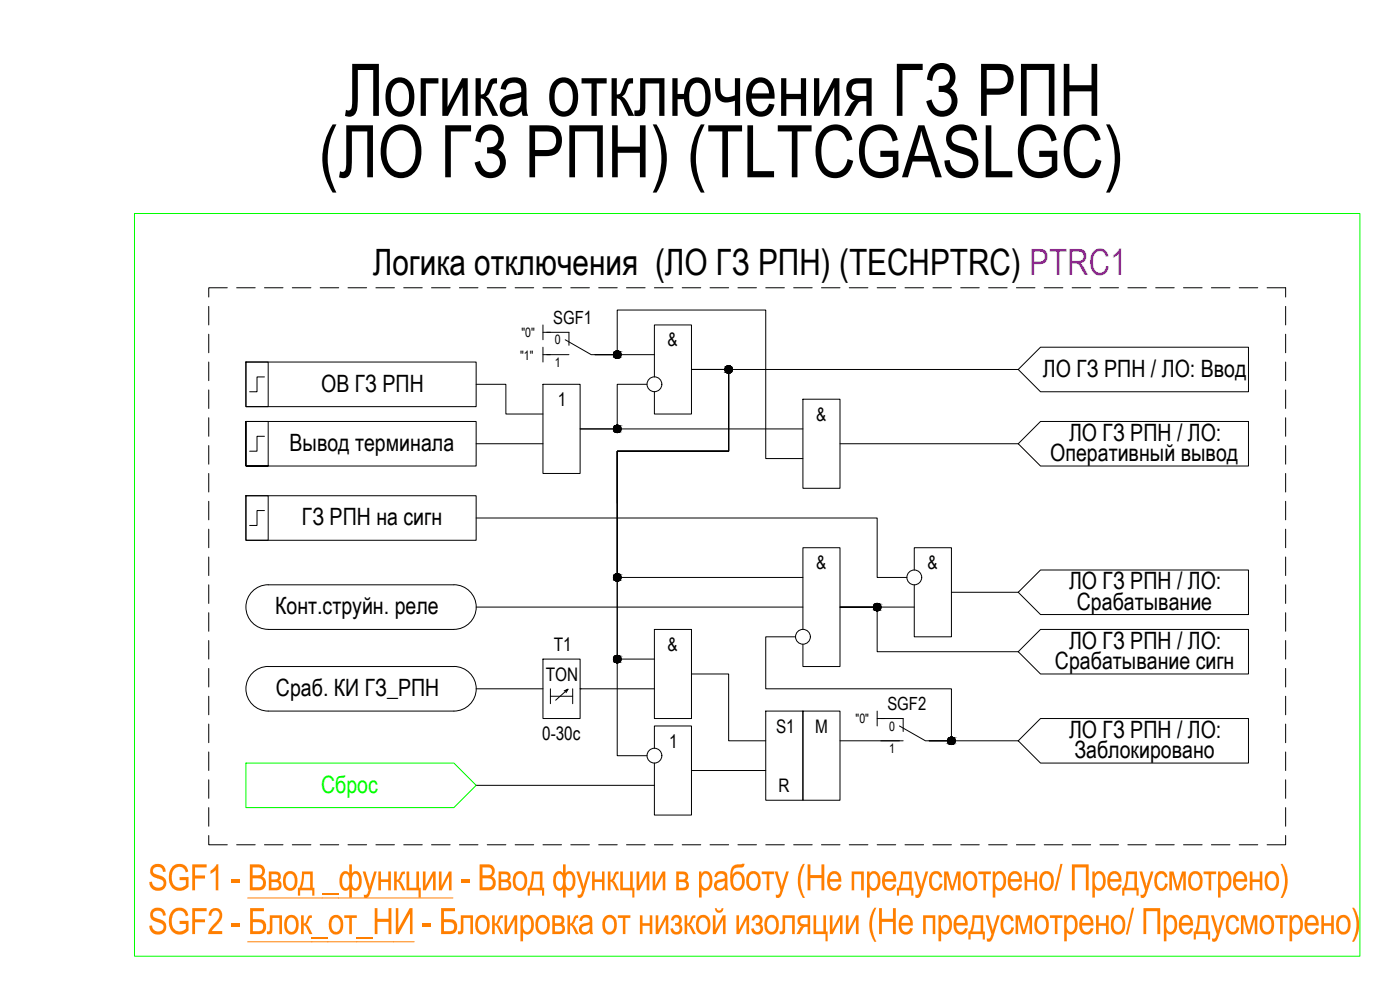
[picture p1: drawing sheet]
<svg xmlns="http://www.w3.org/2000/svg" width="748mm" height="535mm" viewBox="0 0 748 535" stroke-linecap="round" stroke-linejoin="round" font-family="sans-serif">
<!-- layer: 0 -->
<path d="M72 114h654v397h-654z" fill="none" stroke="#0f0" stroke-width=".53"/>
<g fill="none" stroke="#000" stroke-width=".53">
<path d="M121 154h-9v5M126 154h10M141 154h10M156 154h10M171 154h10M186 154h10M201 154h10M216 154h10M231 154h9M245 154h10M260 154h10M275 154h10"/>
<path d="M290 154h10M305 154h10M320 154h10M335 154h10M350 154h9M364 154h10M379 154h10M394 154h10M409 154h10M424 154h10M439 154h10M454 154h10"/>
<path d="M469 154h9M483 154h10M498 154h10M513 154h10M528 154h10M543 154h10M558 154h10M573 154h10M588 154h9M602 154h10M617 154h10M632 154h10"/>
<path d="M647 154h10M662 154h10M677 154h10v5M112 164v10M112 179v9M290 174v7M290 177h4M687 164v10M687 179v9M112 193v10M290 185v8M290 189h4"/>
<path d="M369 197h20v44h-59v163h16M544 197h-175h20v44h-59v28M544 197l12-12h111v24h-111zM687 193v10M112 208v10M687 208v10M112 223v10M112 238v10M687 223v10M687 238v10M112 253v10M687 253v10"/>
<path d="M112 268v10M131 265h12v24h-12zM131 265h123v24h-123zM141 273h-4v8h-4M687 268v10M112 283v10M112 298v9M687 283v10M687 298v9M112 312v10M429 308h-99v-67h59v-44h-20h20v44h-59v111h20M488 304v-11h20v47h-20v-28"/>
<path d="M508 316h36M544 316l12-12h111v24h-111zM687 312v10M112 327v10M254 324h175M350 336h19v48h-19zM429 336v-43h20v63h-20v-12M488 324h-39h20v24h75M687 327v10M112 342v10M112 357v10M290 352h20v32h-20z"/>
<path d="M544 348l12-12h111v24h-111zM687 342v10M687 357v10M112 372v10M254 368h36M294 368v8M294 372h12M301 369l2-1-6 6M303 368l-1 2M306 368v8M310 368h.1M310 368h40"/>
<path d="M409 380h20v47h-20zM429 380h20v47h-20zM469 380v8M687 372v10M112 387v10M350 400v-12h19v47h-19v-27M449 396h31M469 384h4M496 396h48M544 396l12-12h111v24h-111zM687 387v10M112 402v10"/>
<path d="M112 417v9M254 419h96M687 402v10M687 417v9M112 431v10M687 431v10M112 446v5h9M126 451h10M141 451h10M156 451h10M171 451h10M186 451h10"/>
<path d="M201 451h10M216 451h10M231 451h9M245 451h10M260 451h10M275 451h10M290 451h10M305 451h10M320 451h10M335 451h10M350 451h9M364 451h10"/>
<path d="M379 451h10M394 451h10M409 451h10M424 451h10M439 451h10M454 451h10M469 451h9M483 451h10M498 451h10M513 451h10M528 451h10M543 451h10"/>
<path d="M558 451h10M573 451h10M588 451h9M602 451h10M617 451h10M632 451h10M647 451h10M662 451h10M687 446v5h-10"/>
<circle cx="389" cy="197" r="2"/>
<circle cx="330" cy="308" r="2"/>
<circle cx="469" cy="324" r="2"/>
<circle cx="330" cy="352" r="2"/>
<circle cx="429" cy="340" r="4"/>
<circle cx="508" cy="396" r="2"/>
<circle cx="350" cy="404" r="4"/>
</g>
<path d="M292 177h12v7M292 189h12M302 181l14 8h12M471 384h11v7M471 396h11M480 388l14 8h12" fill="none" stroke="#000" stroke-width=".53"/>
<!-- layer: 0 -->
<g fill="#000" stroke="#000" stroke-width=".53">
<path d="M389 199h1zM329 310h1zM329 306h1zM468 326h1zM468 322h1zM329 354h1zM329 350h1zM508 398h1z"/>
<path d="M389 195h1zM389 195h1z"/>
<path d="M389 195h1zM389 195h1z"/>
<path d="M389 195l1 1zM388 196h2z"/>
<path d="M389 199h1zM389 199h1z"/>
<path d="M388 196h2zM388 196h2z"/>
<path d="M388 199h2zM388 199h2z"/>
<path d="M388 196h2zM388 196h2z"/>
<path d="M388 199h2zM388 199h2z"/>
<path d="M388 196h2zM388 196h2z"/>
<path d="M388 199h2zM388 199h2z"/>
<path d="M388 196h3zM388 196h3z"/>
<path d="M388 199h2zM388 199h2z"/>
<path d="M388 196h3zM388 196h3z"/>
<path d="M388 199h3zM388 199h2z"/>
<path d="M388 196h3zM388 196h3z"/>
<path d="M388 199h3zM388 199h3z"/>
<path d="M388 196h3zM388 196h3z"/>
<path d="M388 198h3zM388 198l3 1z"/>
<path d="M387 196l4 1zM387 196l4 1z"/>
<path d="M387 198h4zM387 198h4z"/>
<path d="M387 197h4zM387 197h4z"/>
<path d="M387 198h4zM387 198h4z"/>
<path d="M387 197h4zM387 197h4z"/>
<path d="M387 198h4zM387 198h4z"/>
<path d="M387 197h4zM387 197h4z"/>
<path d="M387 197h4zM387 197h4z"/>
<path d="M387 198h4zM387 198h4z"/>
<path d="M387 198h4zM387 198h4z"/>
<path d="M387 197h4zM387 197l4 1z"/>
<path d="M329 310h1zM329 310h1z"/>
<path d="M329 306h1zM329 306h1z"/>
<path d="M329 306l1 1zM329 307h1z"/>
<path d="M329 307h2zM329 307h2z"/>
<path d="M329 310h1zM329 310h1z"/>
<path d="M329 307h2zM329 307h2z"/>
<path d="M329 310h2zM329 310h1z"/>
<path d="M329 307h2zM329 307h2z"/>
<path d="M329 310h2zM329 310h2z"/>
<path d="M329 307h2zM328 307h3z"/>
<path d="M329 310h2zM329 310h2z"/>
<path d="M328 307h3zM328 307h3z"/>
<path d="M328 310h3zM328 310h3z"/>
<path d="M328 307h3zM328 307h3z"/>
<path d="M328 310h3zM328 310h3z"/>
<path d="M328 307h3zM328 307h3z"/>
<path d="M328 310h3zM328 310h3z"/>
<path d="M328 307l3 1zM328 307l3 1z"/>
<path d="M328 309h3zM328 309l3 1z"/>
<path d="M328 308h4zM328 308h4z"/>
<path d="M328 309h3zM328 309h3z"/>
<path d="M328 308h4zM328 308h4z"/>
<path d="M328 309h4zM328 309h3z"/>
<path d="M328 308h4zM328 308h4z"/>
<path d="M328 309h4zM328 309h4z"/>
<path d="M328 308h4zM328 308h4z"/>
<path d="M328 309h4zM328 309h4z"/>
<path d="M328 308h4zM328 308h4z"/>
<path d="M328 308l4 1zM328 308l4 1z"/>
<path d="M328 309h4zM328 309h4z"/>
<path d="M468 326h1zM468 326h1z"/>
<path d="M468 322h1zM468 322h1z"/>
<path d="M468 322h1zM468 322h1z"/>
<path d="M468 322h1zM468 322h1z"/>
<path d="M468 326h1zM468 326h1z"/>
<path d="M468 322l2 1zM468 323h2z"/>
<path d="M468 326h1zM468 326h1z"/>
<path d="M468 323h2zM467 323h3z"/>
<path d="M468 326h2zM468 326h1z"/>
<path d="M467 323h3zM467 323h3z"/>
<path d="M467 326h3zM467 326h3z"/>
<path d="M467 323h3zM467 323h3z"/>
<path d="M467 326h3zM467 326h3z"/>
<path d="M467 323h3zM467 323h3z"/>
<path d="M467 326h3zM467 326h3z"/>
<path d="M467 323h3zM467 323h3z"/>
<path d="M467 325h3zM467 325l3 1z"/>
<path d="M467 323h3zM467 323h3z"/>
<path d="M467 325h3zM467 325h3z"/>
<path d="M467 323l3 1zM467 323l3 1z"/>
<path d="M467 325h3zM467 325h3z"/>
<path d="M467 324h3zM467 324h3z"/>
<path d="M467 325h3zM467 325h3z"/>
<path d="M467 324h3zM467 324h3z"/>
<path d="M467 325h3zM467 325h3z"/>
<path d="M467 324h3zM467 324h3z"/>
<path d="M467 324h4zM467 324h4z"/>
<path d="M467 324l3 1zM467 324l3 1z"/>
<path d="M467 325h3zM467 325h3z"/>
<path d="M467 324h4zM467 324h3z"/>
<path d="M329 354h1zM329 354h1z"/>
<path d="M329 350h1zM329 350h1z"/>
<path d="M329 350h1zM329 350h1z"/>
<path d="M329 350h2zM329 350h2z"/>
<path d="M329 354h1zM329 354h1z"/>
<path d="M329 350h2zM329 350h2z"/>
<path d="M329 354h2zM329 354h1z"/>
<path d="M329 350h2zM329 350h2z"/>
<path d="M329 354h2zM329 354h2z"/>
<path d="M329 350l2 1zM328 351h3z"/>
<path d="M329 354h2zM329 354h2z"/>
<path d="M328 351h3zM328 351h3z"/>
<path d="M328 354h3zM328 354h3z"/>
<path d="M328 351h3zM328 351h3z"/>
<path d="M328 353h3zM328 353l3 1z"/>
<path d="M328 351h3zM328 351h3z"/>
<path d="M328 353h3zM328 353h3z"/>
<path d="M328 351h3zM328 351h3z"/>
<path d="M328 353h3zM328 353h3z"/>
<path d="M328 351h4zM328 351h4z"/>
<path d="M328 353h3zM328 353h3z"/>
<path d="M328 351h4zM328 351h4z"/>
<path d="M328 353h4zM328 353h3z"/>
<path d="M328 351l4 1zM328 351l4 1z"/>
<path d="M328 353h4zM328 353h4z"/>
<path d="M328 352h4zM328 352h4z"/>
<path d="M328 352h4zM328 352l4 1z"/>
<path d="M328 352h4zM328 352h4z"/>
<path d="M328 352h4zM328 352h4z"/>
<path d="M328 352h4zM328 352h4z"/>
<path d="M508 394h1zM508 394h1z"/>
<path d="M508 394h1zM508 394h1z"/>
<path d="M508 394h1zM507 394h2z"/>
<path d="M508 398h1zM508 398h1z"/>
<path d="M507 394h2zM507 394h2z"/>
<path d="M507 398h2zM507 398h2z"/>
<path d="M507 394h2zM507 394h2z"/>
<path d="M507 397h2zM507 397l2 1z"/>
<path d="M507 394h2zM507 394h2z"/>
<path d="M507 397h2zM507 397h2z"/>
<path d="M507 394h3zM507 394h3z"/>
<path d="M507 397h2zM507 397h2z"/>
<path d="M507 394h3zM507 394h3z"/>
<path d="M507 397h3zM507 397h2z"/>
<path d="M507 394l3 1zM507 394l3 1z"/>
<path d="M507 397h3zM507 397h3z"/>
<path d="M507 395h3zM507 395h3z"/>
<path d="M507 397h3zM507 397h3z"/>
<path d="M506 395h4zM506 395h4z"/>
<path d="M506 397h4zM506 397h4z"/>
<path d="M506 395h4zM506 395h4z"/>
<path d="M506 396h4zM506 396l4 1z"/>
<path d="M506 395h4zM506 395h4z"/>
<path d="M506 396h4zM506 396h4z"/>
<path d="M506 395l4 1zM506 395l4 1z"/>
<path d="M506 396h4zM506 396h4z"/>
<path d="M506 396h4zM506 396h4z"/>
<path d="M506 396h4zM506 396h4z"/>
<path d="M506 396h4zM506 396h4z"/>
</g>
<path d="M132 480h40M181 480h61" fill="none" stroke="#ff7f00" stroke-width=".53"/>
<path d="M414 465h1l3 9 2-9h1l-3 13-2 2-2-1v-1h2l1-2z" fill="#ff7f00"/>
<path d="M132 503h35" fill="none" stroke="#ff7f00" stroke-width=".53"/>
<g fill="#ff7f00">
<path d="M443 489h2v8l4-8h1v10h-1v-8l-4 8h-2z"/>
<path d="M452 489h1v8l4-8h2v10h-2v-8l-4 8h-1z"/>
</g>
<g fill="none" stroke="#000" stroke-width=".53">
<path d="M131 193h123v24h-123zM131 193h12v24h-12zM350 189h-32h12v-23h79v79h20M141 201h-4v8h-4M254 205h16v16h20M290 205h20v48h-20zM346 205h-16v24h-20h119M350 201v-27h19v47h-19v-12M429 213h20v48h-20zM131 225v24h12v-24h-12h123v24h-123zM141 233h-4v8h-4M254 237h36"/>
<path d="M449 237h95M544 237l12-12h111v24h-111zM254 277h215v31h15M135 316l3-2 4-2h100a12 12 0 0 1 12 12 12 12 0 0 1-12 12h-99a12 12 0 0 1-11-7 12 12 0 0 1 3-13zM135 359l3-2 4-1h100a12 12 0 0 1 12 12 12 12 0 0 1-12 12h-99a12 12 0 0 1-11-8 12 12 0 0 1 3-13zM369 360h20v36h20M425 340h-16v28h99v28h-12M369 412h40"/>
<circle cx="330" cy="189" r="2"/>
<circle cx="350" cy="205" r="4"/>
<circle cx="330" cy="229" r="2"/>
<circle cx="488" cy="308" r="4"/>
</g>
<g fill="#000" stroke="#000" stroke-width=".53">
<path d="M329 191h1zM329 187h1zM329 231h1zM329 227h1z"/>
<path d="M329 191h1zM329 191h1z"/>
<path d="M329 187h1zM329 187h1z"/>
<path d="M329 187l1 1zM329 188h1z"/>
<path d="M329 188h2zM329 188h2z"/>
<path d="M329 191h1zM329 191h1z"/>
<path d="M329 188h2zM329 188h2z"/>
<path d="M329 191h2zM329 191h1z"/>
<path d="M329 188h2zM329 188h2z"/>
<path d="M329 191h2zM329 191h2z"/>
<path d="M329 188h2zM328 188h3z"/>
<path d="M329 191h2zM329 191h2z"/>
<path d="M328 188h3zM328 188h3z"/>
<path d="M328 191h3zM328 191h3z"/>
<path d="M328 188h3zM328 188h3z"/>
<path d="M328 191h3zM328 191h3z"/>
<path d="M328 188h3zM328 188h3z"/>
<path d="M328 191h3zM328 191h3z"/>
<path d="M328 188l3 1zM328 188l3 1z"/>
<path d="M328 190h3zM328 190l3 1z"/>
<path d="M328 189h4zM328 189h4z"/>
<path d="M328 190h3zM328 190h3z"/>
<path d="M328 189h4zM328 189h4z"/>
<path d="M328 190h4zM328 190h3z"/>
<path d="M328 189h4zM328 189h4z"/>
<path d="M328 190h4zM328 190h4z"/>
<path d="M328 189h4zM328 189h4z"/>
<path d="M328 190h4zM328 190h4z"/>
<path d="M328 189h4zM328 189h4z"/>
<path d="M328 189l4 1zM328 189l4 1z"/>
<path d="M328 190h4zM328 190h4z"/>
<path d="M329 231h1zM329 231h1z"/>
<path d="M329 227h1zM329 227h1z"/>
<path d="M329 227h1zM329 227h1z"/>
<path d="M329 227h2zM329 227h2z"/>
<path d="M329 231h1zM329 231h1z"/>
<path d="M329 227h2zM329 227h2z"/>
<path d="M329 231h2zM329 231h1z"/>
<path d="M329 227h2zM329 227h2z"/>
<path d="M329 231h2zM329 231h2z"/>
<path d="M329 227l2 1zM328 228h3z"/>
<path d="M329 231h2zM329 231h2z"/>
<path d="M328 228h3zM328 228h3z"/>
<path d="M328 231h3zM328 231h3z"/>
<path d="M328 228h3zM328 228h3z"/>
<path d="M328 230h3zM328 230l3 1z"/>
<path d="M328 228h3zM328 228h3z"/>
<path d="M328 230h3zM328 230h3z"/>
<path d="M328 228h3zM328 228h3z"/>
<path d="M328 230h3zM328 230h3z"/>
<path d="M328 228h4zM328 228h4z"/>
<path d="M328 230h3zM328 230h3z"/>
<path d="M328 228l4 1zM328 228l4 1z"/>
<path d="M328 230h4zM328 230h3z"/>
<path d="M328 229h4zM328 229h4z"/>
<path d="M328 230h4zM328 230h4z"/>
<path d="M328 229h4zM328 229h4z"/>
<path d="M328 229h4zM328 229l4 1z"/>
<path d="M328 229h4zM328 229h4z"/>
<path d="M328 229h4zM328 229h4z"/>
<path d="M328 229h4zM328 229h4z"/>
</g>
<path d="M131 408h111l12 11-12 12h-111z" fill="none" stroke="#0f0" stroke-width=".53"/>
<g font-size="38.8">
<text x="184" y="62">Логика отключения ГЗ РПН</text>
<text x="170" y="95">(ЛО ГЗ РПН) (TLTCGASLGC)</text>
</g>
<text font-size="19.4" x="199" y="147">Логика отключения (ЛО ГЗ РПН) (TECHPTRC) PTRC1</text>
<g font-size="19.4" fill="#ff7f00">
<text x="79" y="476">SGF1 - Ввод</text>
<text x="172" y="476">_функции - Ввод функции в работу</text>
<text x="425" y="476">(Не предусмотрено / Предусмотрено )</text>
<text x="79" y="499">SGF2 - Блок_от</text>
<text x="191" y="499">_HИ</text>
<text x="225" y="499">- Блокировка от низкой изоляции</text>
<text x="463" y="499">(Не предусмотрено / Предусмотрено )</text>
</g>
<g font-size="12.7">
<text x="557" y="201">ЛО ГЗ РПН / ЛО: Ввод</text>
<text x="172" y="209">ОВ ГЗ РПН</text>
<text x="571" y="236">ЛО ГЗ РПН / ЛО:</text>
<text x="155" y="241">Вывод терминала</text>
<text x="561" y="246">Оперативный вывод</text>
<text x="161" y="281">ГЗ РПН на сигн</text>
<text x="571" y="315">ЛО ГЗ РПН / ЛО:</text>
<text x="147" y="328">Конт.струйн. реле</text>
<text x="575" y="326">Срабатывание</text>
<text x="571" y="347">ЛО ГЗ РПН / ЛО:</text>
<text x="563" y="357">Срабатывание сигн</text>
<text x="147" y="372">Сраб. КИ ГЗ_РПН</text>
<text x="571" y="394">ЛО ГЗ РПН / ЛО:</text>
<text x="574" y="405">Заблокировано</text>
</g>
<text font-size="12.7" fill="#0f0" x="171" y="423">Сброс</text>
<g font-size="10">
<text x="357" y="185">&amp;</text>
<text x="298" y="217">1</text>
<text x="436" y="225">&amp;</text>
<text x="436" y="304">&amp;</text>
<text x="495" y="304">&amp;</text>
<text x="296" y="348">T1</text>
<text x="357" y="348">&amp;</text>
<text x="292" y="364">TON</text>
<text x="290" y="395">0-30с</text>
<text x="415" y="391">S1</text>
<text x="435" y="391">М</text>
<text x="358" y="399">1</text>
<text x="416" y="423">R</text>
</g>
<g font-size="9.7">
<text x="296" y="173">SGF1</text>
<text x="474" y="379">SGF2</text>
</g>
<g font-size="6.9">
<text x="279" y="180">&quot;0&quot;</text>
<text x="296" y="184">0</text>
<text x="278" y="192">&quot;1&quot;</text>
<text x="296" y="196">1</text>
<text x="457" y="386">&quot;0&quot;</text>
<text x="475" y="390">0</text>
<text x="475" y="402">1</text>
</g>
</svg>
